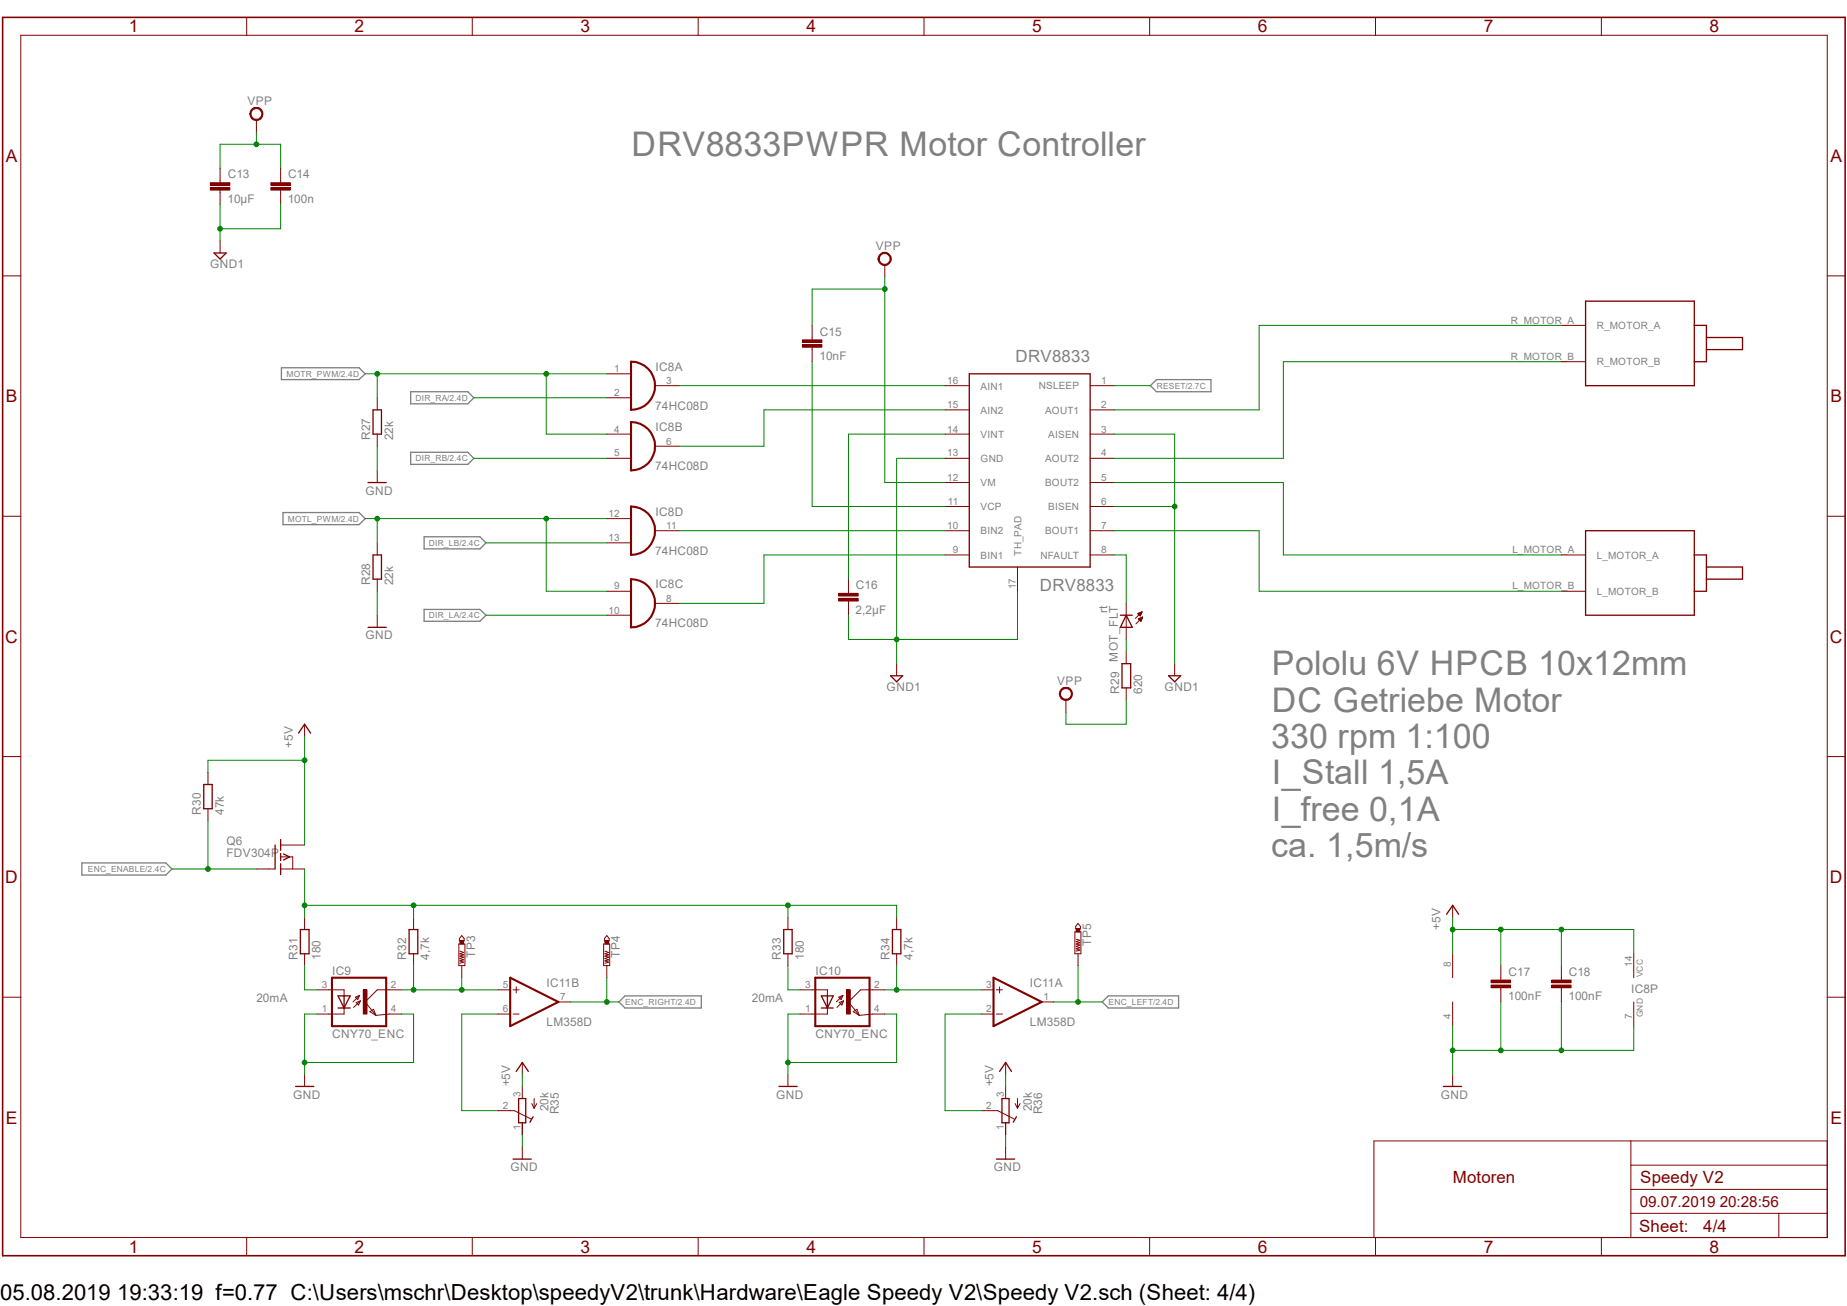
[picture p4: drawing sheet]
<svg xmlns="http://www.w3.org/2000/svg" width="297mm" height="210mm" viewBox="0 0 297 210" stroke-linecap="round" stroke-linejoin="round" font-family="sans-serif">
<path d="M45.3 59.1h12.4l1 1-1 .9h-12.4zM66 63h9.2l1 1-1 .9h-9.2zM66 72.7h9.2l1 1-1 1h-9.2zM186 61h8.7v2h-8.7l-1-1zM45.5 82.4h12.2l1 1-1 1h-12.2zM68.2 86.3h9l.9 1-.9 1h-9zM68.2 98h9l.9 .9-.9 1h-9zM13.2 138.8h13.5l.9 .9-.9 1h-13.5zM99.5 161.1l1-1h12.3v2h-12.3zM178.2 160.1h11.3v2h-11.3l-1-1z" fill="none" stroke="#808080" stroke-width=".21"/>
<g fill="none" stroke="#800000" stroke-width=".16">
<path d="M3.3 5.7h290.5v193.3h-290.5zM39.7 2.8v2.9M75.9 2.8v2.9M112.3 2.8v2.9M148.6 2.8v2.9M184.9 2.8v2.9M221.2 2.8v2.9M257.5 2.8v2.9M33.8 30.1h3.2v.5h-3.2zM33.8 29.4h3.2v.4h-3.2zM35.4 27.1v2.3M35.4 30.6v2.3"/>
<path d="M.4 44.4h2.9M129 55.4h3.2v.4h-3.2zM129 54.7h3.2v.4h-3.2zM130.6 52.3v2.4M130.6 55.8v2.4M251.1 52.3h3.9M251.1 58.2h3.9M293.8 44.4h2.9M152 62h3.9M152 65.9h3.9M152 69.8h3.9M152 73.7h3.9"/>
<path d="M152 77.6h3.9M175.3 62h3.9M175.3 65.9h3.9M175.3 69.8h3.9M175.3 73.7h3.9M175.3 77.6h3.9M.4 83h2.9M134.9 96.2h3.1v.4h-3.1zM134.9 95.4h3.1v.4h-3.1zM136.4 93.1v2.4M136.4 96.6v2.3M152 89.2h3.9"/>
<path d="M152 81.4h3.9M152 85.3h3.9M163.6 91.2v3.9M175.3 89.2h3.9M175.3 81.4h3.9M175.3 85.3h3.9M181.1 97v5.8M183 98.7l.6-.3-.3 .7zM183 98.7h.5M183 98.6h.5M183 99.5l.7-.3-.2 .7zM183 98.8h.5"/>
<path d="M183.1 99.6h.5M183.1 99.5h.5M183.1 98.8h.4M183.1 98.6h.5M183.2 99.7h.4M183.2 98.9h.2M183.3 99.7h.2M183.3 99.4h.3M183.3 98.9h.1M183.3 99h.1M183.3 98.5h.3M183.3 99.8h.2"/>
<path d="M183.4 99.9h.1M183.4 99.4h.3M183.4 98.5h.2M183.5 99.4h.2M183.6 98.4h.1M183.6 98.4l-1 1M183.6 99.3h.1M183.7 99.2l-1 1.1M251.1 89.2h3.9M251.1 95.1h3.9M293.8 83h2.9M181.1 104.8v1.9"/>
<path d="M181.1 110.6v2M.4 121.7h2.9M293.8 121.7h2.9M52.9 159.2h2.4v.9M62.6 159.2h-1.9l-2 1.9 1.8 2.2M.4 160.4h2.9M55.3 162.1v1h-2.4M57.1 160.4l.7-.3-.3 .6zM57.3 161.2l.7-.2-.3 .6zM57.8 160.1l-1 1M58 161l-1.1 1M59.5 162.7l.6-.4 .4 1z"/>
<path d="M62.6 163.1l-2.1 .2M293.8 160.4h2.9M39.7 199v2.9M75.9 199v2.9M112.3 199v2.9M148.6 199v2.9M184.9 199v2.9M221.2 199v2.9M257.5 199v2.9M262.3 195.1h31.5M262.3 183.5v15.5M262.3 191.3h31.5"/>
<path d="M262.3 187.4h31.5M286 195.1v3.9M293.8 183.5h-72.9v15.5"/>
</g>
<g fill="none" stroke="#800000" stroke-width=".21">
<path d="M255 48.4h17.5v13.6h-17.5zM272.5 52.3h1.9v5.9h-1.9M274.4 54.3h5.8v1.9h-5.8M155.9 60.1h19.4v31.1h-19.4zM180.2 98.9h1.9M181.1 98.9l1 2h-1.9zM255 85.3h17.5v13.6h-17.5zM272.5 89.2h1.9v5.9h-1.9M274.4 91.2h5.8v1.9h-5.8M180.4 106.7h1.4v3.9h-1.4zM54.4 160.1h1.9l-1 2zM54.4 162.1h1.9"/>
<path d="M55.3 160.1v2"/>
</g>
<path d="M.4 2.8h296.3v199.1h-296.3z" fill="none" stroke="#800000" stroke-width=".25"/>
<path d="M33.8 30.4h3.2M33.8 29.6h3.2M129 55.6h3.2M129 54.9h3.2M134.9 96.4h3.1M134.9 95.6h3.1" fill="none" stroke="#800000" stroke-width=".42"/>
<path d="M53.4 157.2h8.7v7.8h-8.7z" fill="none" stroke="#800000" stroke-width=".34"/>
<path d="M58.4 159.2h.6v3.9h-.6z" fill-rule="evenodd" fill="#800000"/>
<g fill="none" stroke="#800000" stroke-width=".16">
<path d="M49 116.5v1.9M49 147.5v2M49 153.4v1.9M50.9 159.2h2M58.4 159.2h.6v3.9h-.6zM62.6 159.2h2M66.5 147.5v2M66.5 153.4v1.9M80.1 159.2h1.9M82.5 159.2h1M83 158.7v1M130.6 159.2h2.5v.9"/>
<path d="M140.3 159.2h-1.9l-2 1.9 1.8 2.2M49 172.8v1.9M50.9 163.1h2M62.6 163.1h2M80.1 163.1h1.9M80.1 178.6h2.6l2.7 1.4M82.5 163.1h1M84 170.9v1.9M84 174.7v2M85.5 177.5l.4 .7M85.9 176.7v1.5M86.3 177.5l-.4 .7"/>
<path d="M89.8 161.1h1.9M133.1 162.1v1h-2.5M134.9 160.4l.7-.3-.3 .6zM135 161.2l.6-.2-.2 .6zM135.6 160.1l-1.1 1M135.6 161l-1 1M137.2 162.7l.6-.4 .4 1zM140.3 163.1l-2.1 .2M84 180.6v1.9M84 184.4v2"/>
</g>
<path d="M48 117.9l1-1.4 1 1.4M48.3 149.5h1.4v3.9h-1.4zM65.8 149.5h1.4v3.9h-1.4zM47.5 174.7h3M83 172.3l1-1.4 1 1.4M83.4 176.7h1.1v3.9h-1.1zM85.7 179.6l-.5 .9M132.1 160.1h1.9l-.9 2zM132.1 162.1h1.9M133.1 160.1v2M82.5 186.4h2.9" fill="none" stroke="#800000" stroke-width=".21"/>
<path d="M82 157.2l7.8 3.9-7.8 3.9zM131.1 157.2h8.7v7.8h-8.7z" fill="none" stroke="#800000" stroke-width=".34"/>
<path d="M136.1 159.2h.6v3.9h-.6z" fill-rule="evenodd" fill="#800000"/>
<g fill="none" stroke="#800000" stroke-width=".16">
<path d="M33.4 124.2v2M33.4 130v2M97.1 151.8h.9v3.5h-.9zM97.3 153l.6 .2-.6 .2 .6 .1-.6 .3 .6 .1-.6 .2 .6 .2-.6 .2 .6 .2-.6 .2M97.6 150.5l.4 .4v.4h-.8v-.4zM126.7 147.5v2M126.7 153.4v1.9M128.7 159.2h1.9M136.1 159.2h.6v3.9h-.6zM140.3 159.2h2M144.2 147.5v2M144.2 153.4v1.9"/>
<path d="M233.6 145.6v1.9M239.8 158.4h3.1v.4h-3.1zM239.8 157.6h3.1v.4h-3.1zM241.3 155.3v2.3M241.3 158.8v2.3M126.7 172.8v1.9M128.7 163.1h1.9M140.3 163.1h2M157.8 178.6h2.6l2.7 1.4M161.7 170.9v1.9M161.7 174.7v2M163.2 177.5l.4 .7"/>
<path d="M163.6 176.7v1.5M164 177.5l-.4 .7M233.6 172.8v1.9M161.7 180.6v1.9M161.7 184.4v2"/>
</g>
<path d="M32.8 126.2h1.3v3.8h-1.3zM126 149.5h1.4v3.9h-1.4zM143.5 149.5h1.4v3.9h-1.4zM232.6 147l1-1.4 1 1.4M125.3 174.7h2.9M160.7 172.3l1-1.4 .9 1.4M161.1 176.7h1.2v3.9h-1.2zM163.4 179.6l-.5 .9M232.1 174.7h2.9M160.2 186.4h3" fill="none" stroke="#800000" stroke-width=".21"/>
<path d="M239.8 158.6h3.1M239.8 157.8h3.1" fill="none" stroke="#800000" stroke-width=".42"/>
<path d="M97.3 151.3h.6v.5h-.6z" fill-rule="evenodd" fill="#800000"/>
<path d="M73.8 151.8h1v3.5h-1zM74 153l.5 .2-.5 .2 .5 .1-.5 .3 .5 .1-.5 .2 .5 .2-.5 .2 .5 .2-.5 .2M74.3 150.5l.3 .4v.4h-.7v-.4zM97.3 151.3h.6v.5h-.6zM97.6 155.3v1.9" fill="none" stroke="#800000" stroke-width=".16"/>
<path d="M74 151.3h.5v.5h-.5z" fill-rule="evenodd" fill="#800000"/>
<g fill="none" stroke="#800000" stroke-width=".16">
<path d="M35.4 38.7v2M43.6 30.1h3.1v.5h-3.1zM43.6 29.4h3.1v.4h-3.1zM45.1 27.1v2.3M45.1 30.6v2.3M60.7 64v1.9M60.7 69.8v2M60.7 75.6v2M97.6 60.1h3.9M97.6 64h3.9M97.6 69.8h3.9M97.6 73.7h3.9"/>
<path d="M105.3 62h3.9M105.3 71.8h3.9M60.7 87.3v1.9M60.7 93.1v2M60.7 98.9v2M97.6 95.1h3.9M97.6 98.9h3.9M97.6 83.4h3.9M97.6 87.3h3.9M105.3 97h3.9M105.3 85.3h3.9M144.2 106.7v2"/>
<path d="M188.9 106.7v2M41.2 139.7h3M45.1 139.7h3.9M45.1 137.8h2v1.9M45.1 135.9h3.9M74 151.3h.5v.5h-.5zM74.3 155.3v1.9M157.8 159.2h2M160.2 159.2h1M160.7 158.7v1M172.8 149.9h1v3.5h-1zM173.1 151l.6 .2-.6 .2 .6 .2-.6 .2 .6 .2-.6 .2 .6 .2-.6 .2 .6 .2-.6 .2"/>
<path d="M173.4 148.5l.3 .5v.4h-.7v-.4zM233.6 153.4v3.8M249.5 158.4h3.1v.4h-3.1zM249.5 157.6h3.1v.4h-3.1zM251.1 155.3v2.3M251.1 158.8v2.3M262.7 153.4v3.8M157.8 163.1h2M160.2 163.1h1M167.5 161.1h2M233.6 161.1v3.9M262.7 161.1v3.9"/>
</g>
<path d="M34.4 40.7h2l-1 1zM59.2 77.6h2.9M60 65.9h1.3v3.9h-1.3zM60 89.2h1.3v3.9h-1.3zM59.2 100.9h2.9M143.2 108.7h2l-1 .9zM187.9 108.7h2l-1 .9zM44.2 135.9v3.8M45.1 135v1.7M45.1 137.2v1.2M45.1 138.9v1.7M45.6 137.3l1 .5-1 .5" fill="none" stroke="#800000" stroke-width=".21"/>
<path d="M101.5 58.2a3.9 3.9 0 0 1 3.8 3.8 3.9 3.9 0 0 1-3.8 3.9zM101.5 67.9a3.9 3.9 0 0 1 3.8 3.9 3.9 3.9 0 0 1-3.8 3.8zM101.5 93.1a3.9 3.9 0 0 1 3.8 3.9 3.9 3.9 0 0 1-3.8 3.9zM101.5 81.4a3.9 3.9 0 0 1 3.8 3.9 3.9 3.9 0 0 1-3.8 3.9zM159.8 157.2l7.7 3.9-7.7 3.9z" fill="none" stroke="#800000" stroke-width=".34"/>
<path d="M43.6 30.4h3.1M43.6 29.6h3.1M249.5 158.6h3.1M249.5 157.8h3.1" fill="none" stroke="#800000" stroke-width=".42"/>
<path d="M173.1 149.4h.6v.5h-.6z" fill-rule="evenodd" fill="#800000"/>
<path d="M173.1 149.4h.6v.5h-.6zM173.4 153.4v1.9" fill="none" stroke="#800000" stroke-width=".16"/>
<path d="M141.5 40.9a1.07 1.07 0 0 1 1.7 .3 1.07 1.07 0 0 1-.7 1.5 1.07 1.07 0 0 1-1.3-1h.2a.89 .89 0 0 1 1.3-.8 .89 .89 0 0 1 .2 1.4 .89 .89 0 0 1-1.5-.3v-.3h-.2l.1-.5z" fill-rule="evenodd" fill="#800000"/>
<path d="M141.5 40.9a1.07 1.07 0 0 1 1.7 .3 1.07 1.07 0 0 1-.7 1.5 1.07 1.07 0 0 1-1.3-1h.2a.89 .89 0 0 1 1.3-.8 .89 .89 0 0 1 .2 1.4 .89 .89 0 0 1-1.5-.3v-.3h-.2l.1-.5zM142.3 42.6v1.9" fill="none" stroke="#800000" stroke-width=".16"/>
<path d="M40.5 17.6a1.06 1.06 0 0 1 1.6 .2 1.06 1.06 0 0 1-.6 1.5 1.06 1.06 0 0 1-1.3-1h.1a.87 .87 0 0 1 1.2-.8 .87 .87 0 0 1 .4 1.4 .87 .87 0 0 1-1.5-.2l-.1-.4h-.1z" fill-rule="evenodd" fill="#800000"/>
<path d="M40.5 17.6a1.06 1.06 0 0 1 1.6 .2 1.06 1.06 0 0 1-.6 1.5 1.06 1.06 0 0 1-1.3-1h.1a.87 .87 0 0 1 1.2-.8 .87 .87 0 0 1 .4 1.4 .87 .87 0 0 1-1.5-.2l-.1-.4h-.1zM41.2 19.3v2" fill="none" stroke="#800000" stroke-width=".16"/>
<path d="M170.6 110.8a1.06 1.06 0 0 1 1.7 .2 1.06 1.06 0 0 1-.6 1.6 1.06 1.06 0 0 1-1.4-1h.2a.87 .87 0 0 1 1.2-.9 .87 .87 0 0 1 .3 1.4 .87 .87 0 0 1-1.4-.2l-.1-.3h-.2z" fill-rule="evenodd" fill="#800000"/>
<path d="M170.6 110.8a1.06 1.06 0 0 1 1.7 .2 1.06 1.06 0 0 1-.6 1.6 1.06 1.06 0 0 1-1.4-1h.2a.87 .87 0 0 1 1.2-.9 .87 .87 0 0 1 .3 1.4 .87 .87 0 0 1-1.4-.2l-.1-.3h-.2zM171.4 112.6v1.9" fill="none" stroke="#800000" stroke-width=".16"/>
<path d="M251.1 52.3h-48.6v13.6h-23.3M251.1 58.2h-44.7v15.5h-27.2M179.2 85.3h23.3v9.8h48.6M50.9 163.1h-1.9v9.7M66.5 163.1v7.8h-17.5" fill="none" stroke="#008000" stroke-width=".16"/>
<circle cx="49" cy="170.9" r=".38" fill="#008000"/>
<g fill="none" stroke="#008000" stroke-width=".16">
<path d="M64.6 163.1h1.9M128.7 163.1h-2v9.7M144.2 163.1v7.8h-17.5M84 182.5v1.9"/>
<circle cx="49" cy="170.9" r=".38"/>
</g>
<circle cx="126.7" cy="170.9" r=".38" fill="#008000"/>
<g fill="none" stroke="#008000" stroke-width=".16">
<path d="M142.3 163.1h1.9M233.6 165v7.8M241.3 161.1v7.8h-7.7M161.7 182.5v1.9"/>
<circle cx="126.7" cy="170.9" r=".38"/>
</g>
<circle cx="233.6" cy="168.9" r=".38" fill="#008000"/>
<g fill="none" stroke="#008000" stroke-width=".16">
<path d="M262.7 165v3.9h-11.6"/>
<circle cx="233.6" cy="168.9" r=".38"/>
</g>
<circle cx="241.3" cy="168.9" r=".38" fill="#008000"/>
<g fill="none" stroke="#008000" stroke-width=".16">
<path d="M251.1 161.1v7.8h-9.8"/>
<circle cx="241.3" cy="168.9" r=".38"/>
</g>
<circle cx="251.1" cy="168.9" r=".38" fill="#008000"/>
<g fill="none" stroke="#008000" stroke-width=".16">
<path d="M130.6 58.2v23.2h21.4M60.7 71.8v3.8M152 69.8h-15.6v23.3M179.2 77.6h27.2v11.6h44.7M60.7 95.1v3.8M179.2 89.2h1.9v7.8M181.1 102.8v2M233.6 147.5v5.9M233.6 149.5h7.7v5.8M84 172.8v1.9M161.7 172.8v1.9"/>
<circle cx="251.1" cy="168.9" r=".38"/>
</g>
<circle cx="233.6" cy="149.5" r=".38" fill="#008000"/>
<g fill="none" stroke="#008000" stroke-width=".16">
<path d="M241.3 149.5h9.8"/>
<circle cx="233.6" cy="149.5" r=".38"/>
</g>
<circle cx="241.3" cy="149.5" r=".38" fill="#008000"/>
<g fill="none" stroke="#008000" stroke-width=".16">
<path d="M262.7 153.4v-3.9h-11.6v5.8"/>
<circle cx="241.3" cy="149.5" r=".38"/>
</g>
<circle cx="251.1" cy="149.5" r=".38" fill="#008000"/>
<g fill="none" stroke="#008000" stroke-width=".16">
<path d="M49 118.4v17.5M49 122.3h-15.6v1.9"/>
<circle cx="251.1" cy="149.5" r=".38"/>
</g>
<circle cx="49" cy="122.3" r=".38" fill="#008000"/>
<g fill="none" stroke="#008000" stroke-width=".16">
<path d="M49 155.3v3.9h1.9M64.6 159.2h9.7M66.5 155.3v3.9"/>
<circle cx="49" cy="122.3" r=".38"/>
</g>
<circle cx="66.5" cy="159.2" r=".38" fill="#008000"/>
<g fill="none" stroke="#008000" stroke-width=".16">
<path d="M74.3 157.2v2h5.8"/>
<circle cx="66.5" cy="159.2" r=".38"/>
</g>
<circle cx="74.3" cy="159.2" r=".38" fill="#008000"/>
<g fill="none" stroke="#008000" stroke-width=".16">
<path d="M126.7 155.3v3.9h2M142.3 159.2h15.5M144.2 155.3v3.9M80.1 163.1h-5.8v15.5h5.8"/>
<circle cx="74.3" cy="159.2" r=".38"/>
</g>
<circle cx="144.2" cy="159.2" r=".38" fill="#008000"/>
<g fill="none" stroke="#008000" stroke-width=".16">
<path d="M97.6 157.2v3.9M91.7 161.1h7.8M157.8 163.1h-5.8v15.5h5.8"/>
<circle cx="144.2" cy="159.2" r=".38"/>
</g>
<circle cx="97.6" cy="161.1" r=".38" fill="#008000"/>
<g fill="none" stroke="#008000" stroke-width=".16">
<path d="M49 147.5v-1.9h95.2v1.9M66.5 145.6v1.9M126.7 145.6v1.9"/>
<circle cx="97.6" cy="161.1" r=".38"/>
</g>
<circle cx="66.5" cy="145.6" r=".38" fill="#008000"/>
<circle cx="66.5" cy="145.6" r=".38" fill="none" stroke="#008000" stroke-width=".16"/>
<circle cx="126.7" cy="145.6" r=".38" fill="#008000"/>
<g fill="none" stroke="#008000" stroke-width=".16">
<path d="M49 139.7v5.9"/>
<circle cx="126.7" cy="145.6" r=".38"/>
</g>
<circle cx="49" cy="145.6" r=".38" fill="#008000"/>
<g fill="none" stroke="#008000" stroke-width=".16">
<path d="M27.6 139.7h13.6M33.4 132v7.7"/>
<circle cx="49" cy="145.6" r=".38"/>
</g>
<circle cx="33.4" cy="139.7" r=".38" fill="#008000"/>
<g fill="none" stroke="#008000" stroke-width=".16">
<path d="M152 73.7h-7.8v33M136.4 102.8h7.8"/>
<circle cx="33.4" cy="139.7" r=".38"/>
</g>
<circle cx="144.2" cy="102.8" r=".38" fill="#008000"/>
<g fill="none" stroke="#008000" stroke-width=".16">
<path d="M35.4 32.9v5.8M35.4 36.8h9.7M136.4 98.9v3.9M163.6 95.1v7.7h-19.4"/>
<circle cx="144.2" cy="102.8" r=".38"/>
</g>
<circle cx="35.4" cy="36.8" r=".38" fill="#008000"/>
<g fill="none" stroke="#008000" stroke-width=".16">
<path d="M45.1 32.9v3.9M179.2 69.8h9.7v36.9M179.2 81.4h9.7"/>
<circle cx="35.4" cy="36.8" r=".38"/>
</g>
<circle cx="188.9" cy="81.4" r=".38" fill="#008000"/>
<g fill="none" stroke="#008000" stroke-width=".16">
<path d="M58.7 60.1h38.9M87.8 60.1v9.7h9.8M109.2 62h42.8M152 65.9h-29.1v5.9h-13.7M109.2 85.3h42.8M152 89.2h-29.1v7.8h-13.7"/>
<circle cx="188.9" cy="81.4" r=".38"/>
</g>
<circle cx="87.8" cy="60.1" r=".38" fill="#008000"/>
<g fill="none" stroke="#008000" stroke-width=".16">
<path d="M60.7 60.1v3.9"/>
<circle cx="87.8" cy="60.1" r=".38"/>
</g>
<circle cx="60.7" cy="60.1" r=".38" fill="#008000"/>
<g fill="none" stroke="#008000" stroke-width=".16">
<path d="M58.7 83.4h38.9M87.8 83.4v11.7h9.8"/>
<circle cx="60.7" cy="60.1" r=".38"/>
</g>
<circle cx="87.8" cy="83.4" r=".38" fill="#008000"/>
<g fill="none" stroke="#008000" stroke-width=".16">
<path d="M60.7 83.4v3.9"/>
<circle cx="87.8" cy="83.4" r=".38"/>
</g>
<circle cx="60.7" cy="83.4" r=".38" fill="#008000"/>
<g fill="none" stroke="#008000" stroke-width=".16">
<path d="M76.2 64h21.4M76.2 73.7h21.4M179.2 62h5.8M78.1 87.3h19.5M78.1 98.9h19.5M173.4 155.3v5.8M169.5 161.1h7.7"/>
<circle cx="60.7" cy="83.4" r=".38"/>
</g>
<circle cx="173.4" cy="161.1" r=".38" fill="#008000"/>
<g fill="none" stroke="#008000" stroke-width=".16">
<path d="M142.3 44.5v33.1h9.7M142.3 46.5h-11.7v5.8"/>
<circle cx="173.4" cy="161.1" r=".38"/>
</g>
<circle cx="142.3" cy="46.5" r=".38" fill="#008000"/>
<g fill="none" stroke="#008000" stroke-width=".16">
<path d="M35.4 27.1v-3.9h9.7v3.9M41.2 21.3v1.9"/>
<circle cx="142.3" cy="46.5" r=".38"/>
</g>
<circle cx="41.2" cy="23.2" r=".38" fill="#008000"/>
<g fill="none" stroke="#008000" stroke-width=".16">
<path d="M181.1 112.6v3.9h-9.7v-2"/>
<circle cx="41.2" cy="23.2" r=".38"/>
</g>
<g font-size="5.5" fill="#808080">
<text x="101.6" y="25.1">DRV8833PWPR Motor Controller</text>
<text x="204.5" y="108.6">Pololu 6V HPCB 10x12mm</text>
<text x="204.5" y="114.4">DC Getriebe Motor</text>
<text x="204.4" y="120.3">330 rpm 1:100</text>
<text x="204.5" y="126.1">I_Stall 1,5A</text>
<text x="204.5" y="132">I_free 0,1A</text>
<text x="204.4" y="137.8">ca. 1,5m/s</text>
</g>
<text font-size="3.6" x="0" y="209">05.08.2019 19:33:19 f=0.77 C:\Users\mschr\Desktop\speedyV2\trunk\Hardware\Eagle Speedy V2\Speedy V2.sch (Sheet: 4/4)</text>
<g font-size="2.8" fill="#800000">
<text x="20.7" y="5.2">1</text>
<text x="57" y="5.2">2</text>
<text x="93.3" y="5.2">3</text>
<text x="129.7" y="5.2">4</text>
<text x="166" y="5.2">5</text>
<text x="202.3" y="5.2">6</text>
<text x="238.6" y="5.2">7</text>
<text x="274.9" y="5.2">8</text>
<text x=".9" y="26">A</text>
<text x="294.3" y="26">A</text>
<text x=".9" y="64.6">B</text>
<text x="294.3" y="64.6">B</text>
<text x=".8" y="103.3">C</text>
<text x="294.3" y="103.3">C</text>
<text x=".8" y="142">D</text>
<text x="294.3" y="142">D</text>
<text x=".9" y="180.7">E</text>
<text x="294.3" y="180.7">E</text>
<text x="20.7" y="201.5">1</text>
<text x="57" y="201.5">2</text>
<text x="93.3" y="201.5">3</text>
<text x="129.7" y="201.5">4</text>
<text x="166" y="201.5">5</text>
<text x="202.3" y="201.5">6</text>
<text x="238.6" y="201.5">7</text>
<text x="274.9" y="201.5">8</text>
</g>
<g font-size="2.7" fill="#808080">
<text x="163.3" y="58.2">DRV8833</text>
<text x="167.2" y="95.1">DRV8833</text>
</g>
<g font-size="2.7" fill="#800000">
<text x="233.6" y="190.3">Motoren</text>
<text x="263.7" y="190.3">Speedy V2</text>
<text x="263.6" y="198.2">Sheet:</text>
<text x="273.9" y="198">4/4</text>
</g>
<text font-size="2.5" fill="#800000" x="263.7" y="194.1">09.07.2019 20:28:56</text>
<g font-size="1.9" fill="#808080">
<text x="39.8" y="16.8">VPP</text>
<text x="36.6" y="28.7">C13</text>
<text x="46.3" y="28.7">C14</text>
<text x="36.6" y="32.6">10µF</text>
<text x="46.3" y="32.6">100n</text>
<text x="140.8" y="40.2">VPP</text>
<text x="33.8" y="43.1">GND1</text>
<text x="131.8" y="54">C15</text>
<text x="105.4" y="59.6">IC8A</text>
<text x="131.8" y="57.9">10nF</text>
<text x="105.4" y="65.9">74HC08D</text>
<text x="59.5" y="70.7" transform="rotate(-90 59.5 70.7)">R27</text>
<text x="63.2" y="70.8" transform="rotate(-90 63.2 70.8)">22k</text>
<text x="105.4" y="69.3">IC8B</text>
<text x="105.4" y="75.6">74HC08D</text>
<text x="58.8" y="79.5">GND</text>
<text x="105.4" y="82.9">IC8D</text>
<text x="105.4" y="89.2">74HC08D</text>
<text x="59.5" y="94.1" transform="rotate(-90 59.5 94.1)">R28</text>
<text x="63.2" y="94.1" transform="rotate(-90 63.2 94.1)">22k</text>
<text x="105.4" y="94.6">IC8C</text>
<text x="137.6" y="94.8">C16</text>
<text x="105.4" y="100.9">74HC08D</text>
<text x="137.6" y="98.7">2,2µF</text>
<text x="178.1" y="98.6" transform="rotate(-90 178.1 98.6)">rt</text>
<text x="58.8" y="102.8">GND</text>
<text x="179.7" y="106.4" transform="rotate(-90 179.7 106.4)">MOT_FLT</text>
<text x="142.6" y="111.1">GND1</text>
<text x="170" y="110.1">VPP</text>
<text x="180" y="111.6" transform="rotate(-90 180 111.6)">R29</text>
<text x="183.6" y="111.6" transform="rotate(-90 183.6 111.6)">620</text>
<text x="187.3" y="111.1">GND1</text>
<text x="47.1" y="120.3" transform="rotate(-90 47.1 120.3)">+5V</text>
<text x="32.3" y="131" transform="rotate(-90 32.3 131)">R30</text>
<text x="36" y="131" transform="rotate(-90 36 131)">47k</text>
<text x="36.4" y="137.8">FDV304P</text>
<text x="36.4" y="135.9">Q6</text>
<text x="231.7" y="149.5" transform="rotate(-90 231.7 149.5)">+5V</text>
<text x="47.8" y="154.3" transform="rotate(-90 47.8 154.3)">R31</text>
<text x="51.5" y="154.3" transform="rotate(-90 51.5 154.3)">180</text>
<text x="65.3" y="154.3" transform="rotate(-90 65.3 154.3)">R32</text>
<text x="69" y="154.3" transform="rotate(-90 69 154.3)">4,7k</text>
<text x="76.4" y="154.1" transform="rotate(-90 76.4 154.1)">TP3</text>
<text x="99.7" y="154.1" transform="rotate(-90 99.7 154.1)">TP4</text>
<text x="125.6" y="154.3" transform="rotate(-90 125.6 154.3)">R33</text>
<text x="129.2" y="154.3" transform="rotate(-90 129.2 154.3)">180</text>
<text x="143" y="154.3" transform="rotate(-90 143 154.3)">R34</text>
<text x="146.7" y="154.3" transform="rotate(-90 146.7 154.3)">4,7k</text>
<text x="175.5" y="152.1" transform="rotate(-90 175.5 152.1)">TP5</text>
<text x="41.2" y="161.1">20mA</text>
<text x="53.4" y="156.8">IC9</text>
<text x="87.9" y="158.7">IC11B</text>
<text x="120.9" y="161.1">20mA</text>
<text x="131.1" y="156.8">IC10</text>
<text x="165.6" y="158.7">IC11A</text>
<text x="242.5" y="160.8">100nF</text>
<text x="242.6" y="157">C17</text>
<text x="252.2" y="160.8">100nF</text>
<text x="252.3" y="157">C18</text>
<text x="262.3" y="159.7">IC8P</text>
<text x="53.4" y="167">CNY70_ENC</text>
<text x="87.9" y="165">LM358D</text>
<text x="131.1" y="167">CNY70_ENC</text>
<text x="165.6" y="165">LM358D</text>
<text x="47.1" y="176.7">GND</text>
<text x="82" y="174.7" transform="rotate(-90 82 174.7)">+5V</text>
<text x="88.2" y="178.7" transform="rotate(-90 88.2 178.7)">20k</text>
<text x="89.9" y="179.2" transform="rotate(-90 89.9 179.2)">R35</text>
<text x="124.8" y="176.7">GND</text>
<text x="159.8" y="174.7" transform="rotate(-90 159.8 174.7)">+5V</text>
<text x="165.9" y="178.7" transform="rotate(-90 165.9 178.7)">20k</text>
<text x="167.6" y="179.2" transform="rotate(-90 167.6 179.2)">R36</text>
<text x="231.7" y="176.7">GND</text>
<text x="82.1" y="188.3">GND</text>
<text x="159.8" y="188.3">GND</text>
</g>
<g font-size="1.6" fill="#808080">
<text x="243" y="52.1">R_MOTOR_A</text>
<text x="256.8" y="52.9">R_MOTOR_A</text>
<text x="98.8" y="59.8">1</text>
<text x="243" y="57.9">R_MOTOR_B</text>
<text x="256.8" y="58.7">R_MOTOR_B</text>
<text x="98.8" y="63.7">2</text>
<text x="107.1" y="61.8">3</text>
<text x="152.3" y="61.8">16</text>
<text x="152.3" y="65.7">15</text>
<text x="157.7" y="62.7">AIN1</text>
<text x="167" y="62.6">NSLEEP</text>
<text x="177.1" y="61.8">1</text>
<text x="177.1" y="65.7">2</text>
<text x="98.8" y="69.6">4</text>
<text x="107.1" y="71.5">6</text>
<text x="152.3" y="69.6">14</text>
<text x="157.7" y="66.5">AIN2</text>
<text x="157.7" y="70.4">VINT</text>
<text x="168.1" y="66.5">AOUT1</text>
<text x="168.6" y="70.4">AISEN</text>
<text x="177.1" y="69.6">3</text>
<text x="98.8" y="73.4">5</text>
<text x="152.3" y="73.4">13</text>
<text x="152.3" y="77.3">12</text>
<text x="157.7" y="74.3">GND</text>
<text x="168.1" y="74.3">AOUT2</text>
<text x="177.1" y="73.4">4</text>
<text x="177.1" y="77.3">5</text>
<text x="97.9" y="83.1">12</text>
<text x="152.4" y="81.2">11</text>
<text x="157.7" y="78.2">VM</text>
<text x="157.7" y="82.1">VCP</text>
<text x="168.1" y="78.1">BOUT2</text>
<text x="168.6" y="82">BISEN</text>
<text x="177.1" y="81.2">6</text>
<text x="97.9" y="87">13</text>
<text x="107.1" y="85.1">11</text>
<text x="152.3" y="85.1">10</text>
<text x="153.2" y="89">9</text>
<text x="157.7" y="85.9">BIN2</text>
<text x="157.7" y="89.8">BIN1</text>
<text x="164.3" y="89.4" transform="rotate(-90 164.3 89.4)">TH_PAD</text>
<text x="167.3" y="89.8">NFAULT</text>
<text x="168.1" y="85.9">BOUT1</text>
<text x="177.1" y="85.1">7</text>
<text x="177.1" y="89">8</text>
<text x="243.2" y="89">L_MOTOR_A</text>
<text x="256.8" y="89.8">L_MOTOR_A</text>
<text x="98.8" y="94.8">9</text>
<text x="163.4" y="94.7" transform="rotate(-90 163.4 94.7)">17</text>
<text x="243.2" y="94.8">L_MOTOR_B</text>
<text x="256.8" y="95.6">L_MOTOR_B</text>
<text x="97.9" y="98.7">10</text>
<text x="107.1" y="96.7">8</text>
<text x="233.3" y="155.5" transform="rotate(-90 233.3 155.5)">8</text>
<text x="262.5" y="155.5" transform="rotate(-90 262.5 155.5)">14</text>
<text x="51.7" y="158.9">3</text>
<text x="62.9" y="158.9">2</text>
<text x="80.9" y="158.9">5</text>
<text x="90.1" y="160.9">7</text>
<text x="129.5" y="158.9">3</text>
<text x="140.6" y="158.9">2</text>
<text x="158.6" y="158.9">3</text>
<text x="167.8" y="160.9">1</text>
<text x="51.7" y="162.8">1</text>
<text x="62.9" y="162.8">4</text>
<text x="80.9" y="162.8">6</text>
<text x="129.5" y="162.8">1</text>
<text x="140.6" y="162.8">4</text>
<text x="158.6" y="162.8">2</text>
<text x="233.3" y="163.8" transform="rotate(-90 233.3 163.8)">4</text>
<text x="262.5" y="163.8" transform="rotate(-90 262.5 163.8)">7</text>
<text x="80.9" y="178.4">2</text>
<text x="83.7" y="176.4" transform="rotate(-90 83.7 176.4)">3</text>
<text x="158.6" y="178.4">2</text>
<text x="161.4" y="176.4" transform="rotate(-90 161.4 176.4)">3</text>
<text x="83.7" y="181.7" transform="rotate(-90 83.7 181.7)">1</text>
<text x="161.4" y="181.7" transform="rotate(-90 161.4 181.7)">1</text>
</g>
<g font-size="1.4" fill="#808080">
<text x="46.1" y="60.6">MOTR_PWM/2.4D</text>
<text x="66.8" y="64.5">DIR_RA/2.4D</text>
<text x="186" y="62.5">RESET/2.7C</text>
<text x="66.8" y="74.2">DIR_RB/2.4C</text>
<text x="46.3" y="83.9">MOTL_PWM/2.4D</text>
<text x="69" y="87.8">DIR_LB/2.4C</text>
<text x="69" y="99.4">DIR_LA/2.4C</text>
<text x="14.1" y="140.3">ENC_ENABLE/2.4C</text>
<text x="100.5" y="161.6">ENC_RIGHT/2.4D</text>
<text x="178.3" y="161.6">ENC_LEFT/2.4D</text>
<text x="264.2" y="157.2" transform="rotate(-90 264.2 157.2)">VCC</text>
<text x="264.2" y="163.6" transform="rotate(-90 264.2 163.6)">GND</text>
</g>
</svg>
